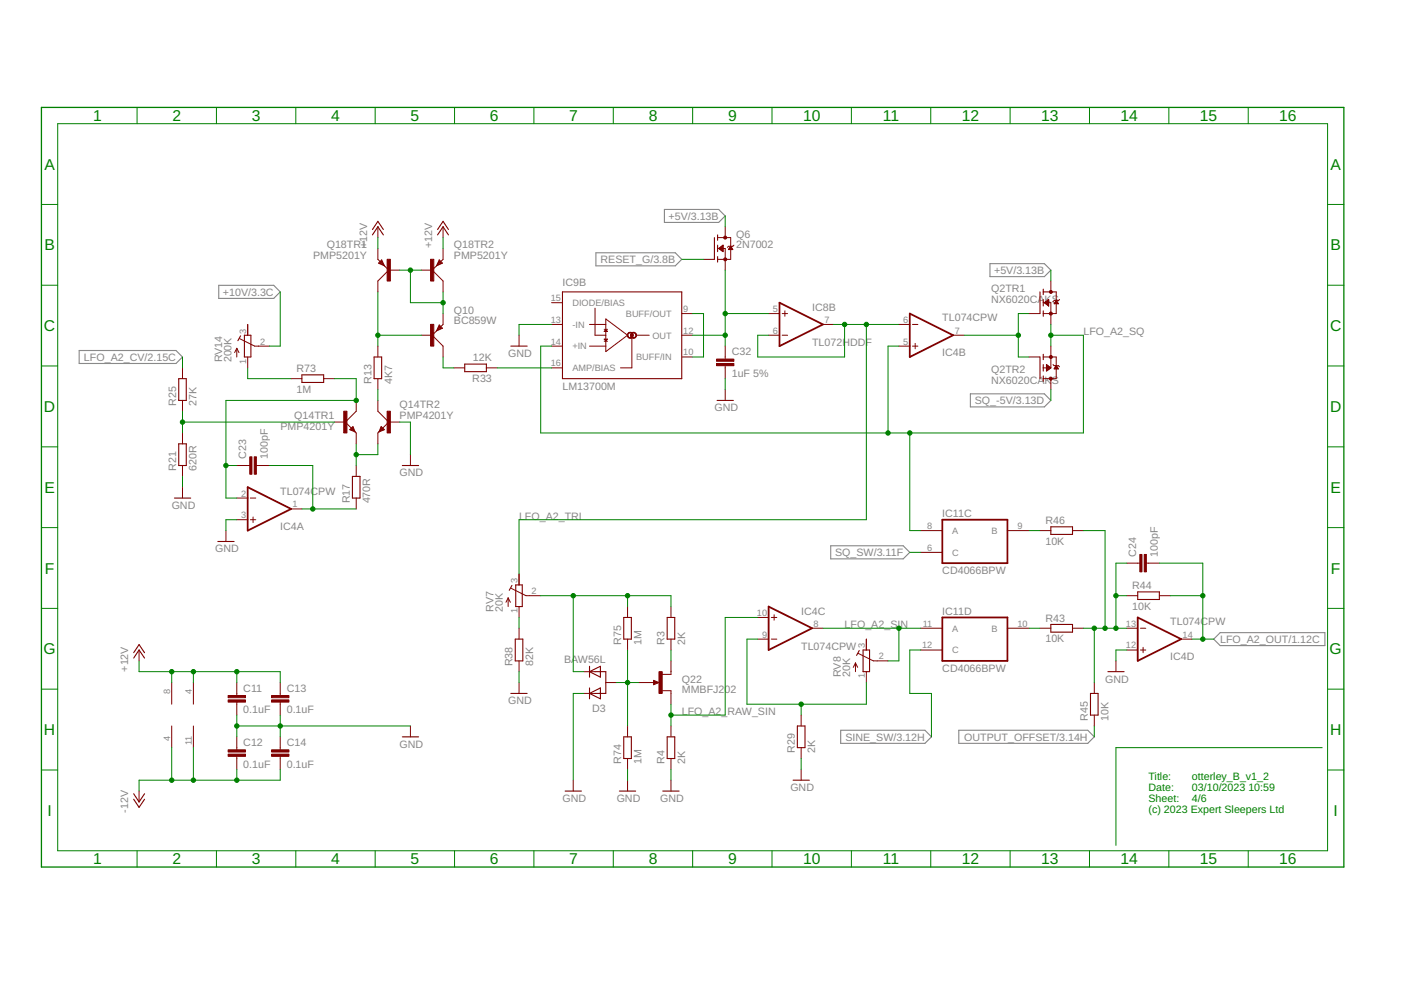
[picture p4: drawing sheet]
<svg xmlns="http://www.w3.org/2000/svg" width="297mm" height="210mm" viewBox="0 0 297 210" stroke-linecap="round" stroke-linejoin="round" font-family="sans-serif">
<path d="M126.3 53.6h16.9l1.3 1.4-1.3 1.4h-16.9zM140.9 44.4h11.5l1.4 1.4-1.4 1.4h-11.5zM209.9 55.9h11.5l1.4 1.4-1.4 1.4h-11.5zM16.8 74.3h20.5l1.4 1.4-1.4 1.4h-20.5zM46.4 60.5h11.6l1.4 1.4-1.4 1.4h-11.6zM205.7 83.5h15.7l1.4 1.4-1.4 1.4h-15.7zM176.1 115.7h15.4l1.4 1.4-1.4 1.4h-15.4zM257.3 135.5l1.4-1.4h22.2v2.8h-22.2zM178.2 154.8h17.9l1.4 1.4-1.4 1.4h-17.9zM203.3 154.8h27.3l1.4 1.4-1.4 1.4h-27.3z" fill="none" stroke="#868686" stroke-width=".23"/>
<g fill="none" stroke="#800000" stroke-width=".23">
<path d="M79 49.8l1.1-1.7 1.2 1.7M79 48.7l1.1-1.8 1.2 1.8M80.9 55.3l.4 .8-.8-.3zM80.9 55.6l-.2 .2M92.8 49.8l1.1-1.7 1.2 1.7M92.8 48.7l1.1-1.8 1.2 1.8M93.1 55.3l.5 .5-.8 .3zM93.1 55.6l.2 .2M151.5 50.4v4.6M152.1 49.8v1.1M152.1 52v1.4M152.1 54.4v1.2"/>
<path d="M51 71.2l-.6 1M51.8 71.1h1.4v4.6h-1.4zM64 79.5h4.6v1.6h-4.6zM79.3 75.7h1.6v4.6h-1.6zM93.1 69.1l.5 .5-.8 .3zM93.1 69.4l.2 .2M98.5 77.2h4.6v1.6h-4.6zM108.3 73.4h3.5M119.3 61.9h25.2v18.4h-25.2zM220.5 61.9v4.6M220.5 75.7v4.6M221.2 61.3v1.2"/>
<path d="M221.2 63.5v1.4M221.2 65.9v1.2M221.2 75.1v1.2M221.2 77.3v1.4M221.2 79.7v1.2M37.9 80.3h1.6v4.6h-1.6zM37.9 94.1h1.6v4.6h-1.6zM74.8 90.6l.3 .7-.7-.2zM74.8 90.9l-.2 .2M80.8 90.6l.5 .5-.7 .2zM80.8 90.9l.2 .2M85.3 98.7h3.5"/>
<path d="M152 84.9h3.5M37 105.6h3.4M46.2 114.8h3.4M74.7 101h1.6v4.6h-1.6zM222.8 111.7h4.6v1.6h-4.6zM28.3 139.5l1.2-1.7 1.1 1.7M28.3 138.4l1.2-1.7 1.1 1.7M108.5 124.1l-.5 1.1M109.2 135.5h1.6v4.6h-1.6zM109.3 124h1.4v4.6h-1.4zM132.2 130.9h1.7v4.6h-1.7zM141.5 130.9h1.6v4.6h-1.6z"/>
<path d="M182.2 137.9l-.6 1.1M183 137.8h1.4v4.6h-1.4zM222.8 132.4h4.6v1.6h-4.6zM241.2 125.5h4.6v1.6h-4.6zM85.3 156.2h3.5M108.3 147h3.5M125 147l2.3-1.1v2.3zM125 141.3v2.3M125 145.9v2.3M125 142.4l2.3-1.1v2.3zM126.2 142.4h2.2v4.6h-2.2M132.2 156.2h1.7v4.6h-1.7z"/>
<path d="M141.5 156.2h1.6v4.6h-1.6zM169.1 153.9h1.6v4.6h-1.6zM231.2 147h1.6v4.6h-1.6zM234.9 142.4h3.4M28.3 168.3l1.2 1.7 1.1-1.7M28.3 169.5l1.2 1.7 1.1-1.7M119.8 167.7h3.5M131.3 167.7h3.5M140.5 167.7h3.5M168.1 165.4h3.5"/>
</g>
<g fill="none" stroke="#800000" stroke-width=".21">
<path d="M80.1 48.1v2.3M80.1 52.7v2.3l2.3 2.3M80.9 55.1l.6 1.3-1.3-.6zM82.4 57.3l-2.3 2.3v2.3M82.4 57.3h2.3M89.3 57.3h2.3M91.6 57.3l2.3 2.3v2.3M93.1 55.1l.7 .7-1.3 .6zM93.9 52.7v2.3l-2.3 2.3M93.9 48.1v2.3M149.2 55h2.3M152.1 52.7h1.7v4.6"/>
<path d="M152.1 50.4h2.8v4.6h-2.8M152.4 52.7l.9-.7v1.4zM152.4 52.6h.9M152.5 52.7h.8M152.6 52.5h.7M152.6 52.9h.7M152.7 52.4h.6M152.8 53h.5M152.8 52.3h.5M152.9 53.1h.4M153 52.2h.3M153 53.2h.3"/>
<path d="M153.1 52.1h.2M153.2 53.3h.1M153.3 52h.1M153.8 48.1v2.3M154.5 52.9h.8M154.6 52.7h.7M154.6 52.6h.6M154.7 52.5h.4M154.8 52.4h.2M154.8 52.3h.2M154.9 52.2l.5 .7h-.9zM154.9 52.2h.1"/>
<path d="M155.6 52l-.2 .2h-.9l-.3 .3M222.8 59.6v2.3M38.7 78v2.3M50.2 73.9v1.8M50.2 73.9l-.5 .9M50.2 73.9l.5 .9M50.8 71.8l3.2 1.6h3.1M52.5 68.8v2.3M52.5 75.7v2.3M80.1 73.4v2.3M89.3 71.1h2.3M91.6 71.1l2.3 2.3v2.3"/>
<path d="M93.1 68.9l.7 .7-1.3 .6zM93.9 66.5v2.3l-2.3 2.3M96.2 78h2.3M103.1 78h2.3M110 71.1v2.3M116.9 68.8h2.4M116.9 73.4h2.4M116.9 78h2.4M116.9 64.2h2.4M125 68.8h3.4M125 73.4h3.4M126.2 65.3v5.8h2.2"/>
<path d="M128.1 69.8h.7M128.1 72.3h.7M128.1 71.9h.7l-.4 .3zM128.2 70.2h.5M128.2 72h.5M128.3 70.1h.3M128.3 72.1h.3M128.4 70h.1M128.4 72.2h.1M128.4 67.6l4.7 3.5-4.7 3.4zM128.4 69.9l.4 .4h-.7zM134 71.7v6.3h-2.4"/>
<path d="M134.9 71.1h2.7M144.5 71.1h2.4M144.5 75.7h2.4M144.5 66.5h2.4M153.8 73.4v2.8M153.8 77.5v2.8M163 71.1h2.3M163 66.5h2.3M165.8 71.1h1.2M165.8 66.5h1.2M166.4 65.9v1.2M174.5 68.8h2.3"/>
<path d="M190.6 68.8h2.3M190.6 73.4h2.3M193.5 68.8h1.1M193.5 73.4h1.1M194 72.8v1.2M202.1 71.1h2.3M218.2 75.7h2.3M218.2 66.5h2.3M221.2 78h1.6M221.2 64.2h1.6v4.6M221.2 75.7h2.7v4.6h-2.7M221.2 61.9h2.7v4.6h-2.7"/>
<path d="M221.4 64.2l.9-.7v1.4zM221.5 64.2h.8M221.5 64.1h.8M221.6 64.3h.7M221.6 64h.7M221.8 64.5h.5M221.8 63.9h.5M221.9 78.2h.7M221.9 78.1h.8M221.9 78h.8M221.9 77.9h.7M221.9 77.7h.6"/>
<path d="M221.9 77.6h.4M221.9 77.3l.9 .7M221.9 77.3v1.4l.9-.7M221.9 78.6h.1M221.9 78.5h.2M221.9 78.4h.4M221.9 78.3h.5M221.9 77.5h.3M221.9 77.4h.1M221.9 77.3h.1M221.9 63.8h.4M221.9 64.6h.4"/>
<path d="M222.1 63.7h.2M222.1 64.7h.2M222.2 64.8h.1M222.2 63.6h.1M222.3 64.9h.1M222.8 73.4v4.6M223.3 77.3l.2 .2h.9l.2 .3M223.5 78.2h.9M223.5 64.3h.9M223.6 64.2h.7M223.6 78.1h.7M223.7 78h.5"/>
<path d="M223.7 64.1h.5M223.7 77.9h.5M223.8 64h.4M223.8 63.9h.3M223.8 77.7h.3M223.9 77.6h.1M223.9 63.8h.1M223.9 63.7l.5 .7h-.9zM223.9 77.5l.5 .7h-.9zM224.6 63.5l-.2 .2h-.9l-.2 .2M38.7 84.9v2.3M38.7 91.8v2.3"/>
<path d="M38.7 98.7v2.3M50.2 98.7h2.8M54.4 98.7h2.7M61.7 80.3h2.3M68.6 80.3h2.3M70.9 89.5h2.3M73.2 89.5l2.3 2.3v2.3M74.8 90.4l.5 1.2-1.2-.5zM75.5 84.9v2.3l-2.3 2.3M75.5 98.7v2.3M80.1 84.9v2.3l2.3 2.3M80.1 80.3v2.3"/>
<path d="M80.8 90.4l.7 .7-1.2 .5zM82.4 89.5h2.3M82.4 89.5l-2.3 2.3v2.3M87 96.4v2.3M153.8 82.6v2.3M222.8 80.3v2.3M38.7 103.3v2.3M47.9 112.5v2.3M50.2 110.2h2.3M50.2 105.6h2.3M53.1 110.2h1.1M53.1 105.6h1.1"/>
<path d="M53.7 109.6v1.2M61.7 107.9h2.3M75.5 105.6v2.3M195.2 112.5h4.6M195.2 117.1h4.6M213.6 112.5h4.6M220.5 112.5h2.3M227.4 112.5h2.3M238.9 119.4h2.8M243.1 119.4h2.7M29.5 137.8v2.3M107.7 126.8v1.8"/>
<path d="M107.7 126.8l-.4 .9M107.7 126.8l.5 .9M108.3 124.7l3.2 1.6h3.1M110 121.7v2.3M110 128.6v2.3M110 133.2v2.3M133.1 128.6v2.3M133.1 135.5v2.3M142.3 128.6v2.3M142.3 135.5v2.3M160.7 130.9h2.3M160.7 135.5h2.3"/>
<path d="M163.5 130.9h1.2M163.5 135.5h1.2M164.1 130.3v1.2M172.2 133.2h2.3M182 138.5l3.2 1.6h3.1M183.7 135.5v2.3M195.2 133.2h4.6M195.2 137.8h4.6M213.6 133.2h4.6M220.5 133.2h2.3M227.4 133.2h2.3M238.9 126.3h2.3"/>
<path d="M238.9 133.2h2.3M238.9 137.8h2.3M241.8 133.2h1.1M241.8 137.8h1.1M242.4 137.2v1.2M245.8 126.3h2.3M250.4 135.5h2.3M36.4 144.7v4.6M36.4 153.9v4.6M41 144.7v4.6M41 153.9v4.6M50.2 144.7v2.8"/>
<path d="M50.2 148.9v2.7M50.2 156.2v2.8M59.4 144.7v2.8M59.4 148.9v2.7M59.4 156.2v2.8M87 153.9v2.3M110 140.1v2.3M110 144.7v2.3M123.8 147h2.4M123.8 142.4h2.4M128.4 144.7h2.3M133.1 153.9v2.3"/>
<path d="M135.4 144.7h4.3M138.6 144.3l1.1 .4-1.1 .5zM140.4 146.5h1.9v2.8M142.3 140.1v2.9h-1.9M142.3 153.9v2.3M169.9 151.6v2.3M169.9 158.5v2.3M181.4 140.6v1.8M181.4 140.6l-.5 .9M181.4 140.6l.4 .9M183.7 142.4v2.3M232 144.7v2.3"/>
<path d="M232 151.6v2.3M236.6 140.1v2.3M29.5 167.7v2.3M50.2 160.4v2.7M59.4 160.4v2.7M121.5 165.4v2.3M133.1 160.8v2.3M133.1 165.4v2.3M142.3 160.8v2.3M142.3 165.4v2.3M169.9 163.1v2.3"/>
</g>
<g fill="#800000" stroke="#800000" stroke-width=".21">
<path d="M48.4 148.4h3.6v.5h-3.6z"/>
<path d="M48.4 147.5h3.6v.4h-3.6z"/>
<path d="M48.4 159.9h3.6v.5h-3.6z"/>
<path d="M48.4 159h3.6v.4h-3.6z"/>
<path d="M57.6 148.4h3.7v.5h-3.7z"/>
<path d="M57.6 147.5h3.7v.4h-3.7z"/>
<path d="M57.6 159.9h3.7v.5h-3.7z"/>
<path d="M57.6 159h3.7v.4h-3.7z"/>
<path d="M151.9 77.1h3.7v.4h-3.7z"/>
<path d="M151.9 76.1h3.7v.5h-3.7z"/>
<path d="M53.9 96.9h.5v3.6h-.5z"/>
<path d="M53 96.9h.4v3.6h-.4z"/>
<path d="M72.9 87.2h.7v4.6h-.7z"/>
<path d="M82.1 87.2h.7v4.6h-.7z"/>
<path d="M82.1 55h.7v4.6h-.7z"/>
<path d="M91.3 55h.7v4.6h-.7z"/>
<path d="M91.3 68.8h.7v4.6h-.7z"/>
<path d="M139.7 142.4h.7v4.6h-.7z"/>
<path d="M242.6 117.6h.5v3.6h-.5z"/>
<path d="M241.7 117.6h.4v3.6h-.4z"/>
</g>
<g fill="#800000" stroke="#800000" stroke-width=".21">
<path d="M133.2 70.7a.64 .64 0 0 1 1 .1 .64 .64 0 0 1-.4 .9 .64 .64 0 0 1-.8-.6h.1a.51 .51 0 0 1 .7-.5 .51 .51 0 0 1 .2 .8 .51 .51 0 0 1-.8-.1l-.2-.2z" fill-rule="evenodd"/>
<path d="M133.8 70.7a.65 .65 0 0 1 1.1 .1 .65 .65 0 0 1-.4 .9 .65 .65 0 0 1-.8-.6h.1a.51 .51 0 0 1 .8-.4 .51 .51 0 0 1 0 .8 .51 .51 0 0 1-.8-.2v-.2h-.1z" fill-rule="evenodd"/>
<circle cx="153.8" cy="55" r=".32"/>
<circle cx="153.8" cy="50.4" r=".32"/>
<circle cx="222.8" cy="66.5" r=".32"/>
<circle cx="222.8" cy="61.9" r=".32"/>
<circle cx="222.8" cy="75.7" r=".32"/>
<circle cx="222.8" cy="80.3" r=".32"/>
</g>
<path d="M165.3 64.2l9.2 4.6-9.2 4.6zM192.9 66.5l9.2 4.6-9.2 4.6zM52.5 103.3l9.2 4.6-9.2 4.6zM199.8 110.2h13.8v9.2h-13.8zM163 128.6l9.2 4.6-9.2 4.6zM199.8 130.9h13.8v9.2h-13.8zM241.2 130.9l9.2 4.6-9.2 4.6z" fill="none" stroke="#800000" stroke-width=".38"/>
<path d="M139.3 144.7l-.6 .2v-.4l.7 .2" fill="none" stroke="#800000" stroke-width=".3"/>
<path d="M8.8 22.8h276.1v161h-276.1z" fill="none" stroke="#008000" stroke-width=".28"/>
<g fill="none" stroke="#008000" stroke-width=".21">
<path d="M12.2 26.2h269.3v154.2h-269.3zM29.1 22.8v3.4M45.9 22.8v3.4M62.7 22.8v3.4M79.5 22.8v3.4M96.4 22.8v3.4M113.2 22.8v3.4M130 22.8v3.4M146.9 22.8v3.4M163.7 22.8v3.4M180.5 22.8v3.4M197.3 22.8v3.4"/>
<path d="M214.2 22.8v3.4M231 22.8v3.4M247.8 22.8v3.4M264.6 22.8v3.4M8.8 43.3h3.4M80.1 50.4v2.3M84.7 57.3h4.6M87 57.3v6.9h6.9M93.9 50.4v2.3M144.5 55h4.7M153.8 45.8v2.3M153.8 57.3v16.1"/>
<path d="M222.8 57.3v2.3M281.5 43.3h3.4M8.8 60.5h3.4M8.8 77.6h3.4M38.7 75.7v2.3M52.5 78v2.3h9.2M59.4 61.9v11.5h-2.3M80.1 61.9v11.5M80.1 71.1h9.2M93.9 61.9v4.6M93.9 75.7v2.3h2.3M105.4 78h11.5"/>
<path d="M116.9 68.8h-6.9v2.3M146.9 71.1h6.9M146.9 66.5h2.3v9.2h-2.3M153.8 66.5h9.2M176.8 68.8h13.8M179.1 68.8v6.9h-18.4v-4.6h2.3M183.7 68.8v41.4h-73.7v11.5M190.6 73.4h-2.3v18.4M204.4 71.1h11.5M218.2 66.5h-2.3v9.2h2.3M222.8 71.1h6.9v20.7h-115.1v-18.4h2.3M222.8 68.8v4.6"/>
<path d="M281.5 60.5h3.4M281.5 77.6h3.4M8.8 94.7h3.4M38.7 89.5h32.2M38.7 87.2v4.6M47.9 98.7h2.3M57.1 98.7h9.2v9.2M70.9 80.3h4.6v4.6h-27.6v20.7h2.3M75.5 94.1v4.6M80.1 82.6v2.3M80.1 94.1v2.3h-4.6M84.7 89.5h2.3v6.9"/>
<path d="M153.8 80.3v2.3M192.9 91.8v20.7h2.3M222.8 82.6v2.3M281.5 94.7h3.4M8.8 111.9h3.4M38.7 101v2.3M50.2 110.2h-2.3v2.3M64 107.9h11.5M192.9 117.1h2.3M218.2 112.5h2.3M229.7 112.5h4.6v20.7M238.9 119.4h-2.3v13.8"/>
<path d="M245.8 119.4h9.2v16.1M281.5 111.9h3.4M8.8 129h3.4M110 130.9v2.3M114.6 126.3h27.7v2.3M121.5 126.3v16.1h2.3M133.1 126.3v2.3M133.1 137.8v16.1M142.3 137.8v2.3M160.7 130.9h-6.9v20.7h-11.5M160.7 135.5h-2.3v13.8h25.3v-4.6M174.5 133.2h20.7"/>
<path d="M190.6 133.2v6.9h-2.3M195.2 137.8h-2.3v9.2h4.6v9.2M218.2 133.2h2.3M229.7 133.2h9.2M232 133.2v11.5M236.6 126.3h2.3M238.9 137.8h-2.3v2.3M248.1 126.3h6.9M252.7 135.5h4.6M281.5 129h3.4M8.8 146.1h3.4M29.5 140.1v2.3h29.9v2.3"/>
<path d="M36.4 142.4v2.3M36.4 158.5v6.9M41 142.4v2.3M41 158.5v6.9M50.2 153.9h36.8M50.2 142.4v2.3M50.2 151.6v4.6M59.4 151.6v4.6M110 142.4v2.3M123.8 147h-2.3v18.4M130.7 144.7h4.7M142.3 149.3v4.6"/>
<path d="M169.9 149.3v2.3M232 153.9v2.3M280.3 158.5h-43.7v20.7M281.5 146.1h3.4M8.8 163.3h3.4M50.2 163.1v2.3M59.4 163.1v2.3h-29.9v2.3M133.1 163.1v2.3M142.3 163.1v2.3M169.9 160.8v2.3M281.5 163.3h3.4M29.1 180.4v3.4"/>
<path d="M45.9 180.4v3.4M62.7 180.4v3.4M79.5 180.4v3.4M96.4 180.4v3.4M113.2 180.4v3.4M130 180.4v3.4M146.9 180.4v3.4M163.7 180.4v3.4M180.5 180.4v3.4M197.3 180.4v3.4M214.2 180.4v3.4M231 180.4v3.4"/>
<path d="M247.8 180.4v3.4M264.6 180.4v3.4"/>
</g>
<g fill="#008000" stroke="#008000" stroke-width=".21">
<circle cx="59.4" cy="153.9" r=".47"/>
<circle cx="50.2" cy="153.9" r=".47"/>
<circle cx="41" cy="165.4" r=".47"/>
<circle cx="36.4" cy="165.4" r=".47"/>
<circle cx="50.2" cy="165.4" r=".47"/>
<circle cx="41" cy="142.4" r=".47"/>
<circle cx="36.4" cy="142.4" r=".47"/>
<circle cx="50.2" cy="142.4" r=".47"/>
<circle cx="153.8" cy="71.1" r=".47"/>
<circle cx="153.8" cy="66.5" r=".47"/>
<circle cx="179.1" cy="68.8" r=".47"/>
<circle cx="183.7" cy="68.8" r=".47"/>
<circle cx="47.9" cy="98.7" r=".47"/>
<circle cx="75.5" cy="84.9" r=".47"/>
<circle cx="66.3" cy="107.9" r=".47"/>
<circle cx="75.5" cy="96.4" r=".47"/>
<circle cx="80.1" cy="71.1" r=".47"/>
<circle cx="87" cy="57.3" r=".47"/>
<circle cx="93.9" cy="64.2" r=".47"/>
<circle cx="133.1" cy="126.3" r=".47"/>
<circle cx="121.5" cy="126.3" r=".47"/>
<circle cx="133.1" cy="144.7" r=".47"/>
<circle cx="142.3" cy="151.6" r=".47"/>
<circle cx="169.9" cy="149.3" r=".47"/>
<circle cx="190.6" cy="133.2" r=".47"/>
<circle cx="255" cy="135.5" r=".47"/>
<circle cx="255" cy="126.3" r=".47"/>
<circle cx="236.6" cy="133.2" r=".47"/>
<circle cx="232" cy="133.2" r=".47"/>
<circle cx="234.3" cy="133.2" r=".47"/>
<circle cx="236.6" cy="126.3" r=".47"/>
<circle cx="222.8" cy="71.1" r=".47"/>
<circle cx="188.3" cy="91.8" r=".47"/>
<circle cx="192.9" cy="91.8" r=".47"/>
<circle cx="215.9" cy="71.1" r=".47"/>
<circle cx="38.7" cy="89.5" r=".47"/>
</g>
<g font-size="3.3" fill="#008000">
<text x="19.7" y="25.7">1</text>
<text x="36.6" y="25.7">2</text>
<text x="53.4" y="25.7">3</text>
<text x="70.2" y="25.7">4</text>
<text x="87.1" y="25.7">5</text>
<text x="103.9" y="25.7">6</text>
<text x="120.7" y="25.7">7</text>
<text x="137.5" y="25.7">8</text>
<text x="154.4" y="25.7">9</text>
<text x="170.3" y="25.7">10</text>
<text x="187.2" y="25.7">11</text>
<text x="203.9" y="25.7">12</text>
<text x="220.7" y="25.7">13</text>
<text x="237.6" y="25.7">14</text>
<text x="254.4" y="25.7">15</text>
<text x="271.2" y="25.7">16</text>
<text x="9.4" y="36">A</text>
<text x="282.1" y="36">A</text>
<text x="9.4" y="53.1">B</text>
<text x="282.1" y="53.1">B</text>
<text x="9.3" y="70.2">C</text>
<text x="282" y="70.2">C</text>
<text x="9.3" y="87.4">D</text>
<text x="282" y="87.4">D</text>
<text x="9.4" y="104.5">E</text>
<text x="282.1" y="104.5">E</text>
<text x="9.5" y="121.6">F</text>
<text x="282.2" y="121.6">F</text>
<text x="9.2" y="138.7">G</text>
<text x="281.9" y="138.7">G</text>
<text x="9.3" y="155.9">H</text>
<text x="282" y="155.9">H</text>
<text x="10" y="173">I</text>
<text x="282.7" y="173">I</text>
<text x="19.7" y="183.3">1</text>
<text x="36.6" y="183.3">2</text>
<text x="53.4" y="183.3">3</text>
<text x="70.2" y="183.3">4</text>
<text x="87.1" y="183.3">5</text>
<text x="103.9" y="183.3">6</text>
<text x="120.7" y="183.3">7</text>
<text x="137.5" y="183.3">8</text>
<text x="154.4" y="183.3">9</text>
<text x="170.3" y="183.3">10</text>
<text x="187.2" y="183.3">11</text>
<text x="203.9" y="183.3">12</text>
<text x="220.7" y="183.3">13</text>
<text x="237.6" y="183.3">14</text>
<text x="254.4" y="183.3">15</text>
<text x="271.2" y="183.3">16</text>
</g>
<g font-size="2.3" fill="#868686">
<text x="141.7" y="46.6">+5V/3.13B</text>
<text x="69.3" y="52.7">Q18TR1</text>
<text x="77.8" y="52.7" transform="rotate(-90 77.8 52.7)">+12V</text>
<text x="91.6" y="52.7" transform="rotate(-90 91.6 52.7)">+12V</text>
<text x="96.2" y="52.7">Q18TR2</text>
<text x="156.1" y="52.7">2N7002</text>
<text x="156.1" y="50.4">Q6</text>
<text x="66.4" y="55">PMP5201Y</text>
<text x="96.2" y="55">PMP5201Y</text>
<text x="127.3" y="55.8">RESET_G/3.8B</text>
<text x="210.8" y="58.1">+5V/3.13B</text>
<text x="47.3" y="62.7">+10V/3.3C</text>
<text x="119.2" y="60.7">IC9B</text>
<text x="172.2" y="65.9">IC8B</text>
<text x="210.1" y="64.2">NX6020CAK</text>
<text x="210.1" y="61.9">Q2TR1</text>
<text x="223" y="64.2">S</text>
<text x="96.2" y="68.8">BC859W</text>
<text x="96.2" y="66.5">Q10</text>
<text x="199.8" y="68.1">TL074CPW</text>
<text x="229.7" y="71.1">LFO_A2_SQ</text>
<text x="17.8" y="76.5">LFO_A2_CV/2.15C</text>
<text x="47.1" y="76.8" transform="rotate(-90 47.1 76.8)">RV14</text>
<text x="49.1" y="76.8" transform="rotate(-90 49.1 76.8)">200K</text>
<text x="100.3" y="76.6">12K</text>
<text x="107.7" y="75.7">GND</text>
<text x="155.1" y="75.3">C32</text>
<text x="172.2" y="73.4">TL072HDDF</text>
<text x="199.8" y="75.6">IC4B</text>
<text x="62.9" y="83.3">1M</text>
<text x="62.9" y="78.9">R73</text>
<text x="78.8" y="81.4" transform="rotate(-90 78.8 81.4)">R13</text>
<text x="83.1" y="81.4" transform="rotate(-90 83.1 81.4)">4K7</text>
<text x="100.1" y="81">R33</text>
<text x="119.2" y="82.6">LM13700M</text>
<text x="155.1" y="79.9">1uF 5%</text>
<text x="210.1" y="81.4">NX6020CAK</text>
<text x="210.1" y="79.1">Q2TR2</text>
<text x="223" y="81.4">S</text>
<text x="37.3" y="86" transform="rotate(-90 37.3 86)">R25</text>
<text x="41.7" y="86" transform="rotate(-90 41.7 86)">27K</text>
<text x="62.4" y="88.8">Q14TR1</text>
<text x="84.7" y="88.8">PMP4201Y</text>
<text x="84.7" y="86.5">Q14TR2</text>
<text x="151.5" y="87.2">GND</text>
<text x="206.7" y="85.7">SQ_-5V/3.13D</text>
<text x="59.5" y="91.1">PMP4201Y</text>
<text x="37.3" y="99.8" transform="rotate(-90 37.3 99.8)">R21</text>
<text x="41.7" y="99.8" transform="rotate(-90 41.7 99.8)">620R</text>
<text x="52.2" y="97.3" transform="rotate(-90 52.2 97.3)">C23</text>
<text x="56.8" y="97.3" transform="rotate(-90 56.8 97.3)">100pF</text>
<text x="84.7" y="101">GND</text>
<text x="36.4" y="107.9">GND</text>
<text x="59.4" y="104.9">TL074CPW</text>
<text x="74.2" y="106.8" transform="rotate(-90 74.2 106.8)">R17</text>
<text x="78.5" y="106.8" transform="rotate(-90 78.5 106.8)">470R</text>
<text x="59.4" y="112.4">IC4A</text>
<text x="110" y="110.2">LFO_A2_TRI</text>
<text x="199.8" y="109.6">IC11C</text>
<text x="221.6" y="111.1">R46</text>
<text x="45.6" y="117.1">GND</text>
<text x="177.1" y="117.9">SQ_SW/3.11F</text>
<text x="221.6" y="115.5">10K</text>
<text x="240.9" y="118" transform="rotate(-90 240.9 118)">C24</text>
<text x="245.5" y="118" transform="rotate(-90 245.5 118)">100pF</text>
<text x="199.8" y="121.7">CD4066BPW</text>
<text x="240.1" y="125">R44</text>
<text x="104.6" y="129.8" transform="rotate(-90 104.6 129.8)">RV7</text>
<text x="106.6" y="129.8" transform="rotate(-90 106.6 129.8)">20K</text>
<text x="169.9" y="130.3">IC4C</text>
<text x="199.8" y="130.3">IC11D</text>
<text x="221.6" y="131.9">R43</text>
<text x="240.1" y="129.3">10K</text>
<text x="131.7" y="136.7" transform="rotate(-90 131.7 136.7)">R75</text>
<text x="136" y="136.7" transform="rotate(-90 136 136.7)">1M</text>
<text x="140.9" y="136.7" transform="rotate(-90 140.9 136.7)">R3</text>
<text x="145.2" y="136.7" transform="rotate(-90 145.2 136.7)">2K</text>
<text x="169.9" y="137.8">TL074CPW</text>
<text x="179.1" y="133.2">LFO_A2_SI</text>
<text x="190.9" y="133.2">N</text>
<text x="221.6" y="136.2">10K</text>
<text x="248.1" y="132.5">TL074CPW</text>
<text x="258.7" y="136.3">LFO_A2_OUT/1.12C</text>
<text x="27.2" y="142.4" transform="rotate(-90 27.2 142.4)">+12V</text>
<text x="108.7" y="141.3" transform="rotate(-90 108.7 141.3)">R38</text>
<text x="113" y="141.3" transform="rotate(-90 113 141.3)">82K</text>
<text x="119.6" y="140.6">BAW56L</text>
<text x="178.3" y="143.6" transform="rotate(-90 178.3 143.6)">RV8</text>
<text x="180.2" y="143.6" transform="rotate(-90 180.2 143.6)">20K</text>
<text x="199.8" y="142.4">CD4066BPW</text>
<text x="248.1" y="140">IC4D</text>
<text x="51.6" y="146.7">C11</text>
<text x="60.8" y="146.7">C13</text>
<text x="107.7" y="149.3">GND</text>
<text x="144.6" y="147">MMBFJ202</text>
<text x="144.6" y="144.7">Q22</text>
<text x="234.3" y="144.7">GND</text>
<text x="51.6" y="151.3">0.1uF</text>
<text x="60.8" y="151.3">0.1uF</text>
<text x="125.5" y="150.9">D3</text>
<text x="144.6" y="151.6">LFO_A2_RAW_SIN</text>
<text x="230.6" y="152.8" transform="rotate(-90 230.6 152.8)">R45</text>
<text x="235" y="152.8" transform="rotate(-90 235 152.8)">10K</text>
<text x="51.6" y="158.2">C12</text>
<text x="60.8" y="158.2">C14</text>
<text x="84.7" y="158.5">GND</text>
<text x="131.7" y="162" transform="rotate(-90 131.7 162)">R74</text>
<text x="136" y="162" transform="rotate(-90 136 162)">1M</text>
<text x="140.9" y="162" transform="rotate(-90 140.9 162)">R4</text>
<text x="145.2" y="162" transform="rotate(-90 145.2 162)">2K</text>
<text x="168.5" y="159.7" transform="rotate(-90 168.5 159.7)">R29</text>
<text x="172.9" y="159.7" transform="rotate(-90 172.9 159.7)">2K</text>
<text x="179.2" y="157">SINE_SW/3.12H</text>
<text x="204.4" y="157">OUTPUT_OFFSET/3.14H</text>
<text x="51.6" y="162.8">0.1uF</text>
<text x="60.8" y="162.8">0.1uF</text>
<text x="167.6" y="167.7">GND</text>
<text x="27.2" y="172.3" transform="rotate(-90 27.2 172.3)">-12V</text>
<text x="119.2" y="170">GND</text>
<text x="130.7" y="170">GND</text>
<text x="140" y="170">GND</text>
</g>
<g font-size="2.3" fill="#008000">
<text x="243.5" y="165.4">Title:</text>
<text x="243.5" y="167.7">Date:</text>
<text x="252.7" y="165.4">otterley_B_v1_2</text>
<text x="252.7" y="167.7">03/10/2023</text>
<text x="264.7" y="167.7">10:59</text>
<text x="243.5" y="170">Sheet:</text>
<text x="243.5" y="172.3">(c) 2023 Expert Sleepers Ltd</text>
<text x="252.7" y="170">4/6</text>
</g>
<g font-size="1.9" fill="#868686">
<text x="116.8" y="63.9">15</text>
<text x="121.4" y="64.9">DIODE/BIAS</text>
<text x="52.2" y="70.8" transform="rotate(-90 52.2 70.8)">3</text>
<text x="116.8" y="68.5">13</text>
<text x="121.4" y="69.5">-IN</text>
<text x="132.7" y="67.2">BUFF/OUT</text>
<text x="138.3" y="71.8">OUT</text>
<text x="144.9" y="66.2">9</text>
<text x="144.9" y="70.8">12</text>
<text x="163.9" y="70.8">6</text>
<text x="163.9" y="66.2">5</text>
<text x="174.8" y="68.5">7</text>
<text x="191.5" y="68.5">6</text>
<text x="202.4" y="70.8">7</text>
<text x="52.2" y="77.1" transform="rotate(-90 52.2 77.1)">1</text>
<text x="55.1" y="73.1">2</text>
<text x="116.8" y="73.1">14</text>
<text x="116.8" y="77.7">16</text>
<text x="121.4" y="74.1">+IN</text>
<text x="134.9" y="76.4">BUFF/IN</text>
<text x="144.9" y="75.4">10</text>
<text x="191.5" y="73.1">5</text>
<text x="121.4" y="78.7">AMP/BIAS</text>
<text x="51.1" y="105.3">2</text>
<text x="62" y="107.6">1</text>
<text x="51.1" y="109.9">3</text>
<text x="196.6" y="112.2">8</text>
<text x="201.9" y="113.2">A</text>
<text x="210.2" y="113.2">B</text>
<text x="215.7" y="112.2">9</text>
<text x="196.6" y="116.8">6</text>
<text x="201.9" y="117.8">C</text>
<text x="109.7" y="123.7" transform="rotate(-90 109.7 123.7)">3</text>
<text x="112.7" y="126">2</text>
<text x="109.7" y="130" transform="rotate(-90 109.7 130)">1</text>
<text x="160.5" y="130.6">10</text>
<text x="161.6" y="135.2">9</text>
<text x="172.5" y="132.9">8</text>
<text x="183.4" y="137.5" transform="rotate(-90 183.4 137.5)">3</text>
<text x="195.5" y="137.5">12</text>
<text x="195.7" y="132.9">11</text>
<text x="201.9" y="133.9">A</text>
<text x="210.2" y="133.9">B</text>
<text x="215.7" y="132.9">10</text>
<text x="238.7" y="132.9">13</text>
<text x="238.7" y="137.5">12</text>
<text x="250.7" y="135.2">14</text>
<text x="183.4" y="143.8" transform="rotate(-90 183.4 143.8)">1</text>
<text x="186.3" y="139.8">2</text>
<text x="201.9" y="138.5">C</text>
<text x="36.1" y="147.2" transform="rotate(-90 36.1 147.2)">8</text>
<text x="40.7" y="147.2" transform="rotate(-90 40.7 147.2)">4</text>
<text x="36.1" y="157.1" transform="rotate(-90 36.1 157.1)">4</text>
<text x="40.7" y="158" transform="rotate(-90 40.7 158)">11</text>
</g>
</svg>
